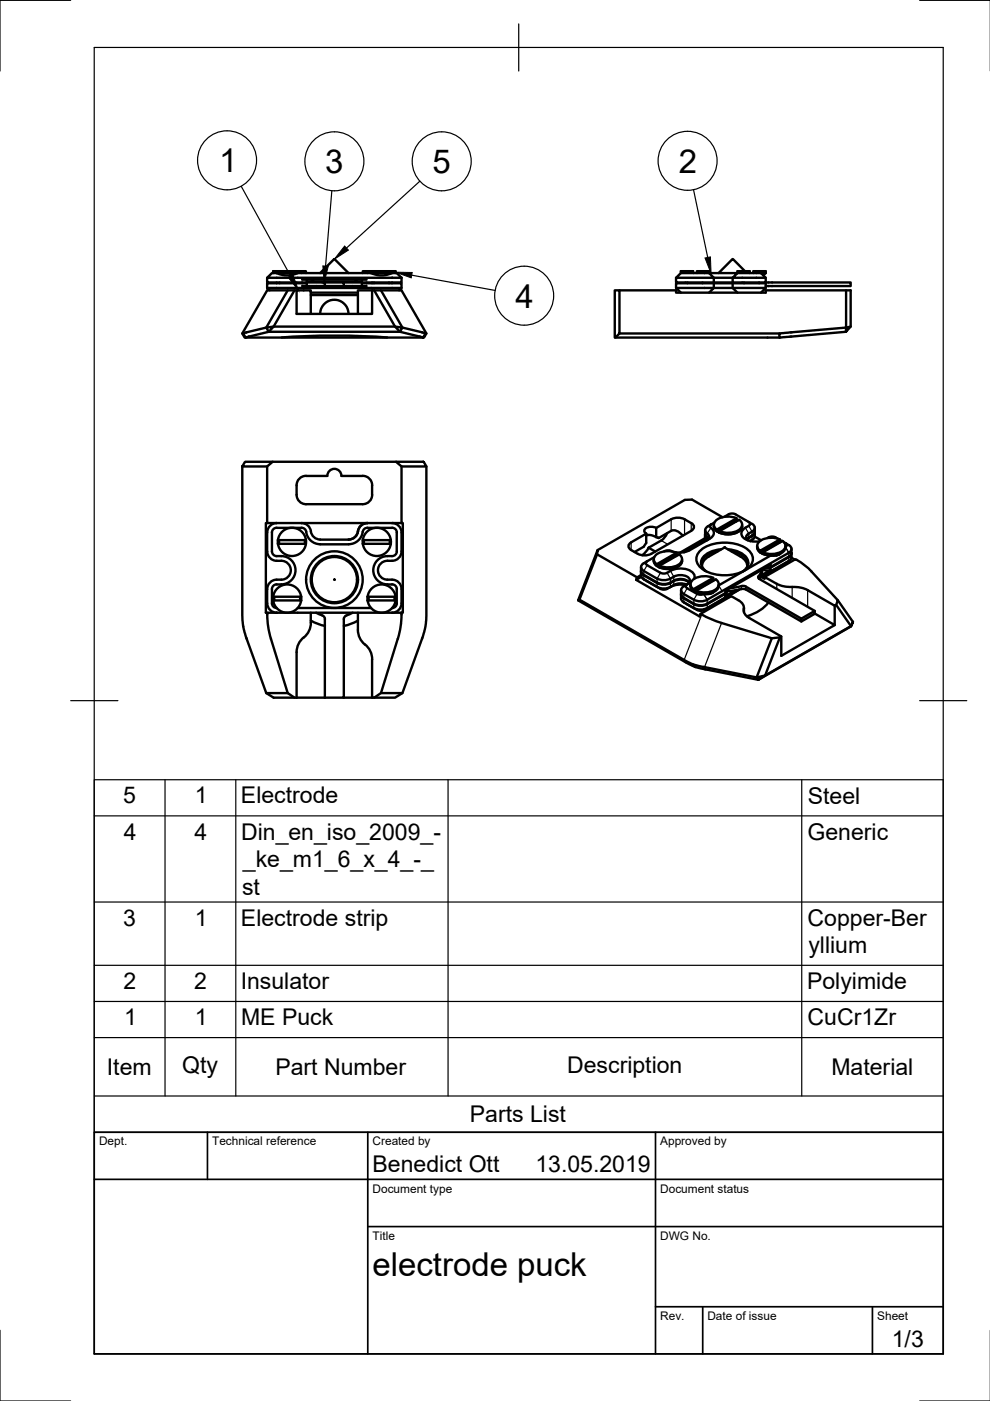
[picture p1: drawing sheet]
<svg xmlns="http://www.w3.org/2000/svg" width="210mm" height="297mm" viewBox="0 0 210 297" stroke-linecap="round" stroke-linejoin="round" font-family="sans-serif">
<!-- layer: Visible -->
<g fill="none" stroke="#000" stroke-width=".51">
<path d="M56.6 58.9v1h8.4M58.7 57.9h4.4M58.7 57.9h-1l-1.1 1h28.5M58.7 57.9l1.9 .5 1.2-.1 1.3-.4M59.3 59.9v.2M62.5 59.9v.2M62.9 59.9v.2M63.1 57.9h15.6M63.9 57.5h-6v.4M63.9 57.5h1v.4M63.9 57.5v.4M64.1 59.3h13.6"/>
<path d="M65 59.7h11.7M65 59.9h3.9v.7M65 59.3v.6M66.5 59.3l-.4 .4M67.9 57.9l2.9-3 3.1 3M68.9 59.9h4v.7h-4M72.9 59.9h3.8M75.3 59.3l.4 .4M76.7 59.3v.6M77.9 57.5h6v.4M77.9 57.5h-1v.4M77.9 57.5v.4"/>
<path d="M78.7 57.9h4.4M78.7 57.9l1.8 .5 1.5-.1 1.1-.4M78.9 59.9v.2M79.3 59.9v.2M82.5 59.9v.2M83.1 57.9h1l1 1M85.1 58.9v1h-8.4M143.3 58.9l1.1-1h5.9l1 1zM143.3 58.9v1h8M144.4 57.9v-.4h2.6v.4M145.8 59.9v.2M147.7 57.9v-.4h2.6v.4h6.1l-1.1 1h7"/>
<path d="M148.9 59.9v.2M157.8 59.9v.2M157.9 57.5l-2.6-2.6-2.9 3M159 57.9v-.4h-2.6v.4h5M159.7 57.9v-.4h2.6v.4M161 59.9v.2M161.4 57.9h.9M161.4 57.9l.9 1v1h-7v-1h-4v1h4M162.3 59.9h18.1v.7h-18.1M162.3 57.9l-.5 .5M51.6 70.7h-.2l.5 .9h.2M52.1 71.6l4.9-1.3 1-1.1-1.5 .3 .5 .8h27.8l4.9 1.3"/>
<path d="M52.1 71.6h37.6M56.6 61.1h28.5l-.5 .5M56.6 61.1l.5 .5M59.7 71.6l10.4-.4h6.4l5.6 .4M61 61.6l-4.5 7.9-4.9 1.2 .5 .9M62.4 61.6l-4.4 7.6h25.8l-4.5-7.6M62.9 61.6h-6.3l-5.2 9.1M64.1 60.6h4.8M65 60.6v-.5h-8.4v1M65.9 62.6h10M65.9 62h10M67.9 66.6l.1-1 .4-.7 1.2-1.1 .8-.2h1l.8 .2 .7 .6a2.96 2.96 0 0 1 1 2.2"/>
<path d="M72.9 60.6h4.8M75.9 66.6v-5h9.2l5.3 9.1M76.7 60.6v-.5h8.4v1M78.9 61.6v5h-16v-5h3v5M80.8 61.6l4.5 7.9-.5 .8-1-1.1 1.5 .3 4.9 1.2M90.2 70.7h.2l-.5 .9h-.2zM130.3 61.6h1v9.1l-.8 .9h-.2zM130.5 71.6h34.8M131.3 61.6h12v.4h19v-.4h18.1v7.6M131.3 70.7h33.9M143.3 61.1v-1h19v1M144.4 62l-1.1-.9h8l-1 .9"/>
<path d="M151.3 60.1v1h4l1.1 .9M155.3 60.1v1h7l-.9 .9M179.4 61.6v7.9l-14.2 1.2 .1 .9 14.1-1.3 1-1.1-1 .3v.8M51.4 98.9v31.4a13.6 13.6 0 0 0 .9 5.2l4.2 11.4 1.5 1h4.4M51.9 98l.1-.1h5.8l-1.2 1h-5.2zM56.6 98.9v12h2.1M57.8 97.9h26.2M84 97.9h5.7l.7 1h-5.3zM85.1 98.9v12h.3v19h-.3M90.4 98.9v31.4a13.6 13.6 0 0 1-.9 5.2l-4.2 11.4-1.5 1h-4.5M56.6 110.9h-.2v19h.2M56.7 116.9a2 2 0 0 0 2 2h.9"/>
<path d="M57.7 116.9a1.01 1.01 0 0 0 1 1h.9M58.7 110.9h26.4M58.7 110.9a2 2 0 0 0-2 2l-.1 4M58.9 114.5h6M58.9 115.3h6M59.2 114.5v.8M59.7 117.9a3 3 0 0 1 3 3 3 3 0 0 1-3 3M59.7 118.9a2 2 0 0 1 2 2 2 2 0 0 1-2 2M63.9 110.9a2 2 0 0 1 2 1.7M64.6 114.5v.8M64.9 114.5v.8M64.9 114.5a3 3 0 0 0-4.6-2.1 3 3 0 0 0 0 5 3 3 0 0 0 4.6-2.1"/>
<path d="M64.9 100.9h4.5a1.49 1.49 0 0 1 1.5-1.5 1.49 1.49 0 0 1 1.5 1.5h4.5M64.9 100.9a2 2 0 0 0-2 2 3.6 3.6 0 0 0 .6 3.4l.9 .5 .5 .1h12a2 2 0 0 0 2-2M64.9 112.8a2.99 2.99 0 0 0 3 2.6h6M64.9 112.8a1.01 1.01 0 0 0-1-.9h-5.2a.97 .97 0 0 0-1 1v4M65.9 112.6a2.04 2.04 0 0 0 2 1.8h6a2 2 0 0 0 2-1.8M75.9 112.6a2 2 0 0 1-2 1.8M76.9 112.8a2.99 2.99 0 0 1-3 2.6M76.9 112.8a1.01 1.01 0 0 1 1-.9h5.2a.97 .97 0 0 1 1 1v4M76.9 100.9a2 2 0 0 1 2 2M76.9 114.5h6M76.9 115.3h6M76.9 115.3a3 3 0 0 0 3 2.6 3 3 0 0 0 3-2.6"/>
<path d="M76.9 114.5v.8M76.9 114.5a3 3 0 0 1 3-2.6 3 3 0 0 1 3 2.6M77.2 114.5v.8M77.9 110.9a2 2 0 0 0-2 1.7M78.9 102.9v2M82.1 118.9a2 2 0 0 0-2 2 2 2 0 0 0 2 2M82.1 117.9a3 3 0 0 0-3 3 3 3 0 0 0 3 3M82.6 114.5v.8M82.9 114.5v.8M83.1 110.9a2 2 0 0 1 2 2v4M84.1 116.9a1.01 1.01 0 0 1-1 1h-1M85.1 116.9a2 2 0 0 1-2 2h-1"/>
<path d="M126.6 117.5l8.5 4.9 .8-.5M126.7 116.6l-.1 .9-3.7 9.6-.3 .2zM135.2 117.4l1.5 .4 1.4-.4M137 113.1l-3.2 1.9a.86 .86 0 0 0-.6 .8 .86 .86 0 0 0 .6 .8l1.4 .8M137 113.1v2l-.5 .8-2 1.1M137 113.6l.8-.2 1.3 .5M137.2 119l-.3 .4 .3 .4M137.2 119l-.7 .4a.86 .86 0 0 0-.6 .8 .86 .86 0 0 0 .6 .8l2.8 1.7M137.2 119.8l2.8 1.6a1.57 1.57 0 0 0 1.5 0M137.5 116.1l-.7 1.1-.6 .5M138.6 118.6v.3M138.7 118.1l-1.5 .9"/>
<path d="M139.1 111.9v2M139.1 111.9a1.98 1.98 0 0 0-2.5 .5l.1 .5 .3 .2M139.1 113.9l.6 .2M139.2 119.6l4.2-2.4-.2 .6-3.8 2.2h-.2zM139.2 120l-.4-.5-.2-.6a2.29 2.29 0 0 0 2.3 1.7 3.6 3.6 0 0 0 3.6-1.3l.1-.4a2.23 2.23 0 0 1-2.2 1.7h-1.6l-1.4-.6M140.9 116.8l.7-.1 1 .2M140.9 116.9h-.1M141.4 113.1l-.9 1.3-3 1.7 1.4 .8M143.2 117.8l.2 .1M143.4 117.5l.3 .2M143.4 117.2a4.2 4.2 0 0 0-4.6 .9 1.18 1.18 0 0 0 .4 1.5M144 117.5l-4.2 2.5v.3"/>
<path d="M144 117.5a1.25 1.25 0 0 1 .6 1.2 1.25 1.25 0 0 1-.9 1.1l-1 .4-1.2 .1-1.7-.4M144.6 118.6v.3M144.7 113.6a2.12 2.12 0 0 0-2.4-1.1l-2.6 1.6-.2-.1M146.6 110.9a3.9 3.9 0 0 0-3.9-1l-3.6 2M146.6 110.9a.86 .86 0 0 1 .5 .8 .86 .86 0 0 1-.5 .8l-8.5 4.9M148.7 116.5a8.9 8.9 0 0 1 9.9 0 2.36 2.36 0 0 1 0 4 8.9 8.9 0 0 1-9.9 0 2.36 2.36 0 0 1 0-4zM149.5 113.4v.9l.2 .4M149.5 114.1l-5.3 3.1M149.5 112.4v.8M149.5 113.2l.2 .5 .5 .5M149.5 113.2l.1 .4 .6 .7M149.6 114.5l-4.6 2.6"/>
<path d="M150.8 111.2a1.5 1.5 0 0 0-1.3 1.3l.2 .3a1.07 1.07 0 0 1 .5 1.5l-.3 .3M150.8 111.2l-.2 .1v.4a1.35 1.35 0 0 1 .7 1.3 1.35 1.35 0 0 1-.8 1.2l-4.7 2.7-1.6 .3-1.1-.1M151.3 111.3v.3M151.4 110.8l-.6 .4M152 112.3l4.2-2.4-.2 .6-3.9 2.2-.1-.1zM152 112.6l-.5-.5-.1-.5a2.29 2.29 0 0 0 2.3 1.6 3.6 3.6 0 0 0 3.6-1.2l.1-.4a2.23 2.23 0 0 1-2.2 1.6h-1.7l-1-.3M152.2 112.7l.3 .3M152.2 116.9a4 4 0 0 0-3.6 2.6M152.5 112.6a4.2 4.2 0 0 0 4.7-.8 1.17 1.17 0 0 0-.5-1.6l-4.2 2.4v.4M152.9 116.5a4.7 4.7 0 0 0-4.2 2.3 2.04 2.04 0 0 0 1.1 2.3M153.2 109.7l-6.5-3.8-1.5 .1-18.5 10.6M153.7 116.1h.1"/>
<path d="M153.6 116.1l-3.8 2.2a2.12 2.12 0 0 0-.9 1.8M153.7 116.1l3.8 2.2a2.12 2.12 0 0 1 .9 1.8M154.4 116.5a4.7 4.7 0 0 1 4.2 2.3 2.04 2.04 0 0 1-1.1 2.3M155.1 116.9a4 4 0 0 1 3.5 2.6M155.9 109l2.8 1.7M155.9 109a2.03 2.03 0 0 0-2.3 .6M156 110.5l.1 .1M156.2 110.2l.3 .1M156.2 109.9a4.2 4.2 0 0 0-4.7 .8 1.18 1.18 0 0 0 .5 1.6M157.3 111.3v.3M158.1 111.9a1.28 1.28 0 0 0-.9 1.2 1.28 1.28 0 0 0 .8 1.2 4.5 4.5 0 0 0 3.1 .5M158.7 110.7l.7 .4"/>
<path d="M158.8 110.7l.2 .2v.4l-1 .6M158.8 113.9l-.5 .4M159.4 113.7l-1 .7M159.4 112.7a1.6 1.6 0 0 0-1.2 1.3l.3 .5M159.4 114.5l-.4 .2M159.5 111.1a.86 .86 0 0 1 .5 .8 .86 .86 0 0 1-.5 .8M160 113.8l1.4 .7M160 112.8l-.1 .4-.4 .5M160 112.7l-.3 .6-1 .6M160 111.9v.8M160 112.8v.9M160 113.7l-.1 .4-.4 .4"/>
<path d="M160.5 115.7v.4M161.1 116.8l4.3-2.4-.2 .6-3.8 2.2-.3-.1zM161.2 117.1l-.5-.5-.2-.5a2.56 2.56 0 0 0 2.9 1.7M161.7 117.1a4.2 4.2 0 0 0 4.7-.9 1.18 1.18 0 0 0-.5-1.5l-4.2 2.4v.3M162.8 114.1l.2-.2a1.63 1.63 0 0 1 1.8 .3M163.4 117.8l-11 6.3M163.4 119.7l-9.7 5.6M164.7 117.7h.1M165.1 117.5h.1M165.1 117.5l-.1 .1M165.2 115h.1M165.4 117.4l-.7 .4"/>
<path d="M165.4 114.5l.4 .3M165.4 114.7l.3 .1M165.4 114.4a4.2 4.2 0 0 0-4.7 .8 1.18 1.18 0 0 0 .5 1.6M165.5 117.4a2.9 2.9 0 0 1-2.1 .4M166.2 115l.3 .2M166.5 115.2l.8 .4a.86 .86 0 0 1 .5 .8 .86 .86 0 0 1-.5 .8M166.5 115.7v.4M166.5 116.1a2.23 2.23 0 0 1-2.2 1.6h-1.6l-1.4-.5M166.5 115.1l.3 .4-.2 .5M167.2 117.2l-17.3 10M167.2 117.2h.1M167.8 117.3v1.1l-.3 .4-6.5 3.7 5.5-3.1"/>
<path d="M167.8 116.4v1l-.3 .4-4.1 2.4-1.1 .1M167.8 118.2l.7 .4M167.8 117.3l-.1 .4-.5 .4-3.8 2.2-.6 .2-.6-.1M168.9 118.7l-.2-.1-6.6 3.7 2.6 1.5a8.8 8.8 0 0 0 4.5 .7l1.1 .2 .9 .4M168.9 118.7l2.7 2 6 6.6-.3 1-.3 .1-5.8-3.3M56.6 124.9l.1 3a2 2 0 0 0 1.9 2h24.5a2 2 0 0 0 2-2v-3M57.4 135.5l3.6 11.4 1.4 1h.5M57.7 124.9v3a1.01 1.01 0 0 0 1 1M57.9 126.5h6M57.9 127.3h6M57.9 127.3a3 3 0 0 0 3 2.6 3 3 0 0 0 3-2.6M57.9 126.5v.8"/>
<path d="M57.9 126.5a3 3 0 0 1 3-2.6 3 3 0 0 1 3 2.6M58.2 126.5v.8M58.7 129.9h-2.1a18.6 18.6 0 0 0 .9 5.6M58.7 123.9h.9M58.7 123.9a1.01 1.01 0 0 0-1 1M59.6 122.9a2.27 2.27 0 0 0-2.9 2M63.1 128.9h15.6M63.6 126.5v.8M63.9 126.5v.8M65.9 129.9v2.1M65.9 131.6l1.5 .7 1.5 .4M65.9 132a4.2 4.2 0 0 1-2 3.6 4 4 0 0 0-1 2.7v9.6"/>
<path d="M67 129.9l1.3 .6M68.4 130.5l.3 .3 .2 .5M68.9 131.3v16.6M73.4 130.5l-.4 .3-.1 .5v16.6h-4M74.8 129.9l-1.4 .6M75.9 129.9v3.6a4.2 4.2 0 0 0 1.9 3.6 4 4 0 0 1 1.1 2.7M75.9 131.6l-1.5 .7-1.5 .4M77.9 126.5h6M77.9 127.3h6M77.9 127.3a3 3 0 0 0 3 2.6 3 3 0 0 0 3-2.6M77.9 126.5v.8M77.9 126.5a3 3 0 0 1 3-2.6 3 3 0 0 1 3 2.6"/>
<path d="M78.2 126.5v.8M82.1 122.9a2.28 2.28 0 0 1 3 2M82.1 123.9h1M83.1 129.9h2a17.7 17.7 0 0 1-.8 5.6M83.1 123.9a1.01 1.01 0 0 1 1 1M83.6 126.5v.8M83.9 126.5v.8M84.1 124.9v3a1.01 1.01 0 0 1-1 1M84.3 135.5l-3.5 11.4-1.5 1h-.4v-8.1M122.6 127.3l22.8 13.1 1.9 1M122.9 127.1l22.4 12.9 1.7 .9M134.9 122.9l13.4 7.8 .2-.5"/>
<path d="M135.9 121.2v1l.6 .6M135.9 120.2v1.1l.3 .4 3.1 1.8M135.9 121.1l.3 .7 3.1 1.8M136 122.3l-1.1 .6 .2-.5M136.5 122.8l3.5 2a1.57 1.57 0 0 0 1.5 0M136.5 122.8l2.8 1.6M139.3 124.4l1.4 .4 1.5-.4M139.3 122.7l1.4 .3 1.5-.3M139.3 123.5a3.6 3.6 0 0 0 3.9-.6 2.81 2.81 0 0 1 3 .6M141.4 121.5a4.4 4.4 0 0 1 5.7 .1l.2 .7-.1 .4M142.2 122.7a3.1 3.1 0 0 1 3.8-.2 .8 .8 0 0 1-.2 1.3M142.2 124.4l-.8 .4"/>
<path d="M144.4 126.1v1l.6 .6M144.4 125.1v1.1l.3 .4 2.4 1.4M144.4 126l.3 .7 2.4 1.4M145 127.7l2.8 1.6a1.57 1.57 0 0 0 1.4 0M145 127.7l2.1 1.2M145.4 124.1l-1.7-.1-1.5 .4M145.6 124l-1.4-.3a3.4 3.4 0 0 0-2 .7M145.7 123.9l-.2 .2v.4l2.3 1.4a1.62 1.62 0 0 0 1.4 0 2.57 2.57 0 0 1-2.8-1.7M145.7 123.9l-.7 .4a.86 .86 0 0 0-.6 .8 .86 .86 0 0 0 .6 .8l2.1 1.3M146.1 123.6a3.1 3.1 0 0 0-3.9 0l-1.5 .4-1.4-.4M146.4 123.9v.3M146.4 123.5l-.7 .4"/>
<path d="M146.4 124.2l.2 .6 .4 .4M146.5 123.4l-.1 .1M147 124.9l4.2-2.4-.2 .7-3.8 2.2-.2-.1zM147.1 128.9l1.4 .4 1.4-.4M147.1 127.2l1.4 .3 1.4-.3M147.2 125.3l.4 .3M149.9 128.9h.1M149.9 128.9l6.8-3.9-7.5 4.3M149.9 127.2h.1M150.5 125.9h.1M151 125.7h.1M151 125.7l-.1 .1"/>
<path d="M151 123.1l.2 .1M151.2 125.6l-.7 .3M151.2 122.8l.3 .2M151.2 122.5a4.2 4.2 0 0 0-4.7 .9 1.18 1.18 0 0 0 .5 1.5M151.3 125.5a2.82 2.82 0 0 1-2.1 .4M151.8 122.8l-4.2 2.5v.3M151.8 122.8a1.25 1.25 0 0 1 .6 1.3 1.25 1.25 0 0 1-.9 1l-1 .4-1.2 .1-1.7-.3M152.4 123.9a1.75 1.75 0 0 1-1.7 1.8l-1.6 .2-1.5-.3M153 132.1l10.6 3.2 1.8-.2 .3-.2M153.7 125.9l-4.2 2.4-1.5 .1-.9-.3M153.7 125.8l-4.2 2.4-1.5 .1-.9-.3M154 125.5v.6l-.2 .3"/>
<path d="M154 125.1v.3M154 125.4l-.2 .5M154.1 125.4l-.3 .4M154.3 126.4l.4 .2M154.8 124.7l1.9-.3a1.56 1.56 0 0 1 1.4 0l11.8 6.8v.6l-11.8-6.8-.6-.2-3.5 .6M155.9 125.2l-2.2 1.2M156.5 127.3l-1.5-.9-6.5 3.8 2 .9 2.5 1M156.6 127.3a1.92 1.92 0 0 1 1.1 2.2 2.09 2.09 0 0 0 1.1 1.5l6.9 3.9v4.2l11.3-6.6M157.7 128.9v.9M161 122.7l11.7 6.8M161.4 122.3l.7 .4v-.4M161.6 120.8l-.9 1.6 .3 .3"/>
<path d="M161.6 120.7v.1M161.6 120.8l-.2 1.1-.5 .8M161.8 120.6l.7 .4 .9-.2-2.1 1.2M162.9 127.7a8.6 8.6 0 0 1-4.5 3M163.6 135.3l-3.2 8.3-13.4-2.7 .3 .5 1.4 .3 12.1 2.4M169.9 131.2l2.8-1.7v.6l-2.8 1.7M177 128.4v4.1l-4.3-2.4M177.3 128.3l3.1 4.4-18.2 10.5 3.2-8.1M177.6 127.3l3.2 4.6M180.4 132.8l-19.6 11.3M180.8 131.9l-.4 .9zM56.5 146.9h4.5"/>
<path d="M62.9 147.9h6M72.9 147.9h6M80.8 146.9h4.5M160.4 143.6l1.8-.4-1.4 .9z"/>
<circle cx="70.9" cy="122.9" r="5"/>
<circle cx="70.9" cy="122.9" r="4.8"/>
<circle cx="70.9" cy="122.9" r=".05"/>
<circle cx="70.9" cy="122.9" r="6"/>
</g>
<g fill="#000">
<circle cx="161.4" cy="57.9" r=".25"/>
<circle cx="167.2" cy="119" r=".25"/>
<circle cx="149.2" cy="125.9" r=".25"/>
</g>
<!-- layer: Visible Narrow -->
<g fill="none" stroke="#000" stroke-width=".25">
<path d="M133.8 115v1.6M137.2 119.8l-.7 1.3v.8M140.2 114.6l1.4 .8M142.3 110.1v2.5M145.1 110.1v3.3M146.6 110.9v1.7M149.9 114.1v.4M150.7 111.9l-.8 1.2v.8M158 111.9l.7 1.2v.8M158.7 114.1v.5M158.7 111.5l.7 1.2v.8M159.4 113.7v.8l-.4 .2"/>
<path d="M163.4 119.7v.5M165.1 117.5h.1M166.5 116l.7 1.2v.8M167.2 118.1v.9l-.7 .4M136.5 122v.8l.7 .4M139.3 123.6v.8l.7 .4M140 121.5l-.7 1.2v.8M141.4 121.5l.8 1.2v.8M142.2 124.4l-.8 .4M142.2 123.6v.8M142.2 121l.7 1.3v.8M142.9 123.2v.8l-.7 .4"/>
<path d="M145 126.9v.8l.7 .4M145.7 124.7l-.7 1.2v.9M147.1 128.1v.8l.7 .4M147.8 125.9l-.7 1.3v.8M148.8 130.3l-3.7 9.6 .3 .5M149.9 127.2l-.7-1.3 .7 1.3v.8M149.9 128.1v.8l-.7 .4 .7-.4M151 125.7h.1M152.4 124.1l.7 1.2M153 132.1l-3.6 9.3 .2 .5M153.7 125.3v.5M153.7 125.9v.5"/>
<path d="M157.2 124.3v.6M157.7 129.1v.6M158.1 124.4v.6M160.8 122.2v.4M163.4 120.3v.5M164.1 120.8l-.7 .4M164.7 123.8v1.1M168 124.5v2.3M171.2 125.1v3.6M149.1 141.4l.3 .5"/>
</g>
<!-- layer: Border -->
<path d="M15 .1h-15v15M20 10.1h180v276.9h-180zM110 5.1v10M195 .1h15M15 148.6h10M195 148.6h10M0 282.1v14.9h15M195 297h15" fill="none" stroke="#000" stroke-width=".25"/>
<!-- layer: TitleBlock -->
<path d="M20 240.1h180v46.9h-180zM20 250h180M44 240.1v9.9M78 240.1v46.9M139 240.1v46.9M78 260.1h122M139 277.1h61M149 277.1v9.9M185 277.1v9.9" fill="none" stroke="#000" stroke-width=".36"/>
<!-- layer: Parts Lists -->
<path d="M20 165.3h180v74.8h-180zM20 173h180M35 165.3v67.1M50 165.3v67.1M95 165.3v67.1M170 165.3v67.1M20 191.2h180M20 220h180M20 212.3h180M20 204.7h180M20 232.4h180" fill="none" stroke="#000" stroke-width=".25"/>
<!-- layer: Balloons -->
<g fill="none" stroke="#000" stroke-width=".25">
<path d="M51.1 39.5l10.5 19M89 38.4l-15.5 14.2M70.4 40.4l-1.4 16M87.3 58.3l17.7 3.3M147 40.2l3.1 14.4"/>
<circle cx="48.1" cy="34" r="6.3"/>
<circle cx="70.9" cy="34.2" r="6.3"/>
<circle cx="93.7" cy="34.2" r="6.3"/>
<circle cx="145.8" cy="34.1" r="6.3"/>
<circle cx="111.1" cy="62.7" r="6.3"/>
</g>
<path d="M61.1 58.8l1-.6 1.2 3.4zM68.5 56.4l1.1 .1-.9 3.4zM73.1 52.2l.8 .8-3 2zM83.9 57.7l3.5 .1-.2 1.1zM149.5 54.7l1.1-.2 .2 3.5z" fill="#000" stroke="#000" stroke-width=".21"/>
<g font-size="7">
<text x="46.5" y="36.5">1</text>
<text x="69" y="36.7">3</text>
<text x="91.7" y="36.7">5</text>
<text x="143.9" y="36.6">2</text>
<text x="109.3" y="65.2">4</text>
<text x="79" y="270.6">electrode puck</text>
</g>
<g font-size="4.9">
<text x="26.1" y="170.3">5</text>
<text x="41.3" y="170.3">1</text>
<text x="51.1" y="170.3">Electrode</text>
<text x="171.3" y="170.4">Steel</text>
<text x="26.2" y="178">4</text>
<text x="41.2" y="178">4</text>
<text x="51.1" y="178">Din_en_iso_2009_-</text>
<text x="171.2" y="178">Generic</text>
<text x="51.5" y="183.9">_ke_m1_6_x_4_-_</text>
<text x="51.3" y="189.7">st</text>
<text x="26.1" y="196.3">3</text>
<text x="41.3" y="196.3">1</text>
<text x="51.1" y="196.2">Electrode strip</text>
<text x="171.2" y="196.3">Copper-Ber</text>
<text x="171.4" y="202.1">yllium</text>
<text x="26.2" y="209.7">2</text>
<text x="41.2" y="209.7">2</text>
<text x="51" y="209.7">Insulator</text>
<text x="171.1" y="209.7">Polyimide</text>
<text x="26.3" y="217.3">1</text>
<text x="41.3" y="217.3">1</text>
<text x="51.1" y="217.3">ME Puck</text>
<text x="171.2" y="217.4">CuCr1Zr</text>
<text x="22.7" y="227.9">Item</text>
<text x="38.6" y="227.5">Qty</text>
<text x="58.4" y="227.9">Part Number</text>
<text x="120.2" y="227.5">Description</text>
<text x="176.3" y="227.9">Material</text>
<text x="99.6" y="237.9">Parts List</text>
<text x="79" y="248.5">Benedict Ott</text>
<text x="113.5" y="248.5">13.05.2019</text>
<text x="189.1" y="285.7">1/3</text>
</g>
<g font-size="2.5">
<text x="21" y="242.9">Dept.</text>
<text x="45" y="242.9">Technical reference</text>
<text x="79" y="242.9">Created by</text>
<text x="140" y="242.9">Approved by</text>
<text x="79" y="252.8">Document type</text>
<text x="140" y="252.8">Document status</text>
<text x="79" y="262.9">Title</text>
<text x="140" y="262.9">DWG No.</text>
<text x="140" y="279.9">Rev.</text>
<text x="150" y="279.9">Date of issue</text>
<text x="186" y="279.9">Sheet</text>
</g>
</svg>
